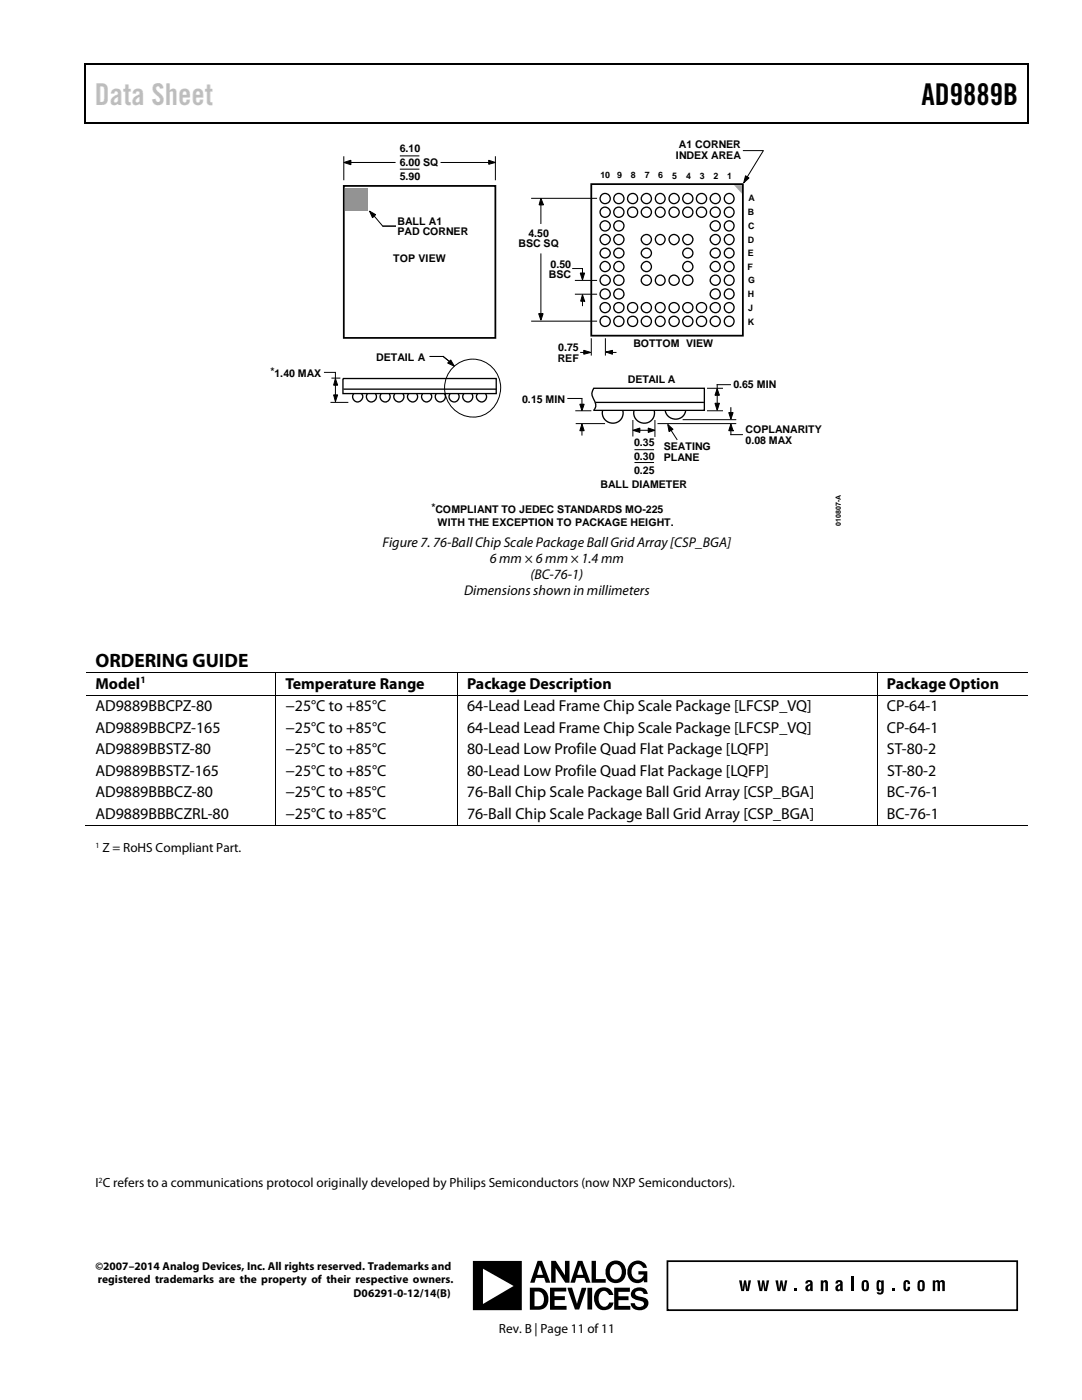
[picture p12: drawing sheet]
<svg xmlns="http://www.w3.org/2000/svg" width="216mm" height="279mm" viewBox="0 0 216 279" stroke-linecap="round" stroke-linejoin="round" font-family="sans-serif">
<path d="M16.9 12.7h.2v1h-.2zM205.1 12.7h.2v1h-.2zM205.1 12.7h.2v.3h-.2zM82.3 24.4h.2v.3h-.2zM205.1 24.4h.2v.3h-.2z" fill="#000"/>
<path d="M16.9 12.8h188.2M17 13.7v11M205.2 13.7v11M205.1 24.5h-188.2" fill="none" stroke="#000" stroke-width=".25"/>
<g fill="none" stroke="#000" stroke-width=".26">
<circle cx="71.4" cy="79.2" r="1.02"/>
<circle cx="74.1" cy="79.2" r="1.02"/>
<circle cx="76.8" cy="79.2" r="1.01"/>
<circle cx="79.6" cy="79.2" r="1.01"/>
<circle cx="82.3" cy="79.2" r="1"/>
<circle cx="85.1" cy="79.2" r="1.02"/>
<circle cx="87.9" cy="79.2" r="1.02"/>
<circle cx="90.6" cy="79.2" r="1.01"/>
<circle cx="93.3" cy="79.2" r="1.01"/>
<circle cx="96.1" cy="79.2" r="1"/>
</g>
<path d="M118 36.7h30.2v30.3h-30.2z" fill="none" stroke="#000" stroke-width=".35"/>
<path d="M148.2 30.1h4.2M152.3 30.1l-3.5 5.8" fill="none" stroke="#000" stroke-width=".2"/>
<path d="M148.8 35.1l.7 .4-1.1 1z" fill="#000" stroke="#000" stroke-width=".2"/>
<path d="M146.5 36.9h1.6v1.8z" fill="#aaa"/>
<path d="M68.4 75.5h30.6v3h-30.6zM68.5 77.7h30.5z" fill="#fff"/>
<g fill="none" stroke="#000" stroke-width=".26">
<path d="M68.4 75.5h30.6v3h-30.6zM68.5 77.7h30.5"/>
<circle cx="120.7" cy="39.6" r="1.02"/>
<circle cx="123.5" cy="39.6" r="1.02"/>
<circle cx="126.2" cy="39.6" r="1.01"/>
<circle cx="129" cy="39.6" r="1"/>
<circle cx="131.7" cy="39.6" r=".99"/>
<circle cx="134.5" cy="39.6" r="1.02"/>
<circle cx="137.2" cy="39.6" r="1.02"/>
<circle cx="140" cy="39.6" r="1.01"/>
<circle cx="142.7" cy="39.6" r="1"/>
<circle cx="145.5" cy="39.6" r=".99"/>
<circle cx="120.7" cy="55.9" r="1.02"/>
<circle cx="120.8" cy="42.3" r="1.02"/>
<circle cx="120.8" cy="45.1" r="1.02"/>
<circle cx="120.8" cy="47.8" r="1.02"/>
<circle cx="120.8" cy="58.7" r="1.02"/>
<circle cx="120.8" cy="53.2" r="1.02"/>
<circle cx="120.8" cy="50.5" r="1"/>
<circle cx="123.5" cy="55.9" r="1.02"/>
<circle cx="123.5" cy="42.3" r="1.02"/>
<circle cx="123.5" cy="45.1" r="1.02"/>
<circle cx="123.5" cy="47.8" r="1.02"/>
<circle cx="123.5" cy="58.7" r="1.02"/>
<circle cx="123.5" cy="53.2" r="1.02"/>
<circle cx="123.5" cy="50.5" r="1"/>
<circle cx="126.2" cy="42.4" r="1.01"/>
<circle cx="129" cy="42.4" r="1.01"/>
<circle cx="129" cy="47.8" r="1"/>
<circle cx="129" cy="55.9" r="1"/>
<circle cx="129" cy="53.2" r="1"/>
<circle cx="129" cy="50.5" r=".98"/>
<circle cx="131.7" cy="42.4" r=".99"/>
<circle cx="131.7" cy="55.9" r=".99"/>
<circle cx="131.7" cy="47.8" r=".99"/>
<circle cx="134.5" cy="55.9" r="1.02"/>
<circle cx="134.5" cy="47.8" r="1.02"/>
<circle cx="134.5" cy="42.3" r="1.02"/>
<circle cx="137.2" cy="55.9" r="1.02"/>
<circle cx="137.2" cy="47.8" r="1.02"/>
<circle cx="137.2" cy="42.3" r="1.02"/>
<circle cx="137.2" cy="53.2" r="1.02"/>
<circle cx="137.3" cy="50.5" r="1"/>
<circle cx="140" cy="42.3" r="1.02"/>
<circle cx="142.7" cy="45.1" r="1"/>
<circle cx="142.7" cy="42.4" r="1"/>
<circle cx="142.7" cy="47.8" r="1"/>
<circle cx="142.7" cy="55.9" r="1"/>
<circle cx="142.7" cy="58.7" r=".99"/>
<circle cx="142.7" cy="53.2" r=".99"/>
<circle cx="142.7" cy="50.5" r=".98"/>
<circle cx="145.5" cy="45.1" r=".99"/>
<circle cx="145.5" cy="42.4" r=".99"/>
<circle cx="145.5" cy="58.7" r=".99"/>
<circle cx="145.5" cy="55.9" r=".99"/>
<circle cx="145.5" cy="47.8" r=".99"/>
<circle cx="145.5" cy="53.2" r=".98"/>
<circle cx="145.5" cy="50.5" r=".97"/>
<circle cx="120.8" cy="64.1" r="1.02"/>
<circle cx="120.8" cy="61.4" r="1.02"/>
<circle cx="123.5" cy="64.1" r="1.02"/>
<circle cx="123.5" cy="61.4" r="1.02"/>
<circle cx="126.2" cy="64.1" r="1.01"/>
<circle cx="126.2" cy="61.4" r="1.01"/>
<circle cx="129" cy="64.1" r="1.01"/>
<circle cx="129" cy="61.4" r="1"/>
<circle cx="131.7" cy="64.1" r=".99"/>
<circle cx="131.7" cy="61.4" r=".99"/>
<circle cx="134.5" cy="64.1" r="1.02"/>
<circle cx="134.5" cy="61.4" r="1.02"/>
<circle cx="137.2" cy="64.1" r="1.02"/>
<circle cx="137.2" cy="61.4" r="1.02"/>
<circle cx="140" cy="64.1" r="1.02"/>
<circle cx="140" cy="61.4" r="1.01"/>
<circle cx="142.7" cy="64.1" r="1"/>
<circle cx="142.7" cy="61.4" r="1"/>
<circle cx="145.5" cy="64.1" r=".99"/>
<circle cx="145.5" cy="61.4" r=".99"/>
<circle cx="122.3" cy="82.4" r="2.06"/>
<circle cx="128.5" cy="82.4" r="2.06"/>
<circle cx="134.8" cy="81.6" r="2.06"/>
</g>
<g fill="none" stroke="#000" stroke-width=".2">
<path d="M68.6 31.3v4.6M69.3 32.4h9.5M79.9 31.1h3.7M79.9 33.8h3.7M88 32.4h9.5M98.8 31.3v4.6M74.5 42.9l1.9 2.2h2.6M64.6 74.3h2.4M66.2 75.5h1.6M66.9 74.4v4.4M85.8 71.1h2.6l1.5 1.2M90.4 73.3a5.6 5.6 0 0 1 7.4-.4 5.6 5.6 0 0 1 1.4 7.3 5.6 5.6 0 0 1-6.4 2.8 5.6 5.6 0 0 1-4.1-5.6 5.8 5.8 0 0 1 1.7-4.1z"/>
<path d="M115.9 70.3h1.3M118 67.6v3.3M120.8 67.6v3.3M121.6 70.3h1.3M66 80.3h3.4M133.8 85.7l1.3 2"/>
</g>
<path d="M68.6 32.4l1.4-.4v.9zM97.5 32l1.3 .4-1.3 .4zM73.7 42.1l1.3 .7-.7 .7zM66.9 75.5l.5 1.4h-.8zM66.6 78.8h.8l-.5 1.3zM89.9 71.8l.8 1.3-1.4-.6zM116.5 69.9l1.4 .4-1.4 .4zM120.9 70.3l1.3-.4v.8zM133.2 84.7l1.1 1-.8 .4z" fill="#000" stroke="#000" stroke-width=".2"/>
<path d="M68.6 37.1h30.2v30.3h-30.2z" fill="none" stroke="#000" stroke-width=".35"/>
<path d="M88.4 71.1l1.5 1.2z" fill="#000"/>
<path d="M118.5 77.5h22v4.4h-22z" fill="#fff"/>
<path d="M118.5 77.5h22v4.4h-22M118.8 80.3h21.7" fill="none" stroke="#000" stroke-width=".26"/>
<g fill="none" stroke="#000" stroke-width=".2">
<path d="M106.1 39.6h12.9M107.9 39.6l.6 1.3h-.9zM107.9 40.5v4.1M107.9 50.7v12.1M114.3 53.6h1.9v1.6M114.8 56h4.2M114.8 58.7h4.2M116.2 59.6v1.4M116.2 58.8l.4 1.3h-.7zM106.1 64.1h12.9M113.3 79.5h2.8M116.1 79.6v1.6"/>
<path d="M141.2 77.5h3M145.8 76.8h-2.7v4M114.9 82h3M115 84.5h5.6M116.1 85.4v1.4M126.3 83.9v3.1M126.7 89.7h3.7M126.7 92.3h3.7M127.3 85.9h2.4M130.7 83.9v3.2M131.3 84.5h15.5M136.3 83.8h10.5"/>
<path d="M141.2 82h3M145.8 81.4v1.6M145.8 85.4v1.3h2.3M145.8 84.6l.5 1.4h-.9z"/>
</g>
<path d="M115.8 54.5h.8l-.4 1.4zM107.5 62.6h.9l-.5 1.3zM143.1 77.6l.5 1.3h-.9zM116.1 84.6l.5 1.4h-.9zM115.7 80.7h.9l-.5 1.3zM126.3 85.9l1.4-.5v.9zM129.3 85.4l1.4 .5-1.4 .4zM142.7 80.5h.9l-.5 1.4zM145.4 82.3h.9l-.5 1.4z" fill="#000" stroke="#000" stroke-width=".2"/>
<g fill="#000">
<path d="M116.2 58.8l-.3 1.3h.7zM116.2 53.6v1.6z"/>
<path d="M145.8 84.6l-.4 1.4h.9zM145.8 81.4v1.6z"/>
</g>
<path d="M107.9 39.6l.6 1.3h-.9z" fill="#000"/>
<path d="M118.4 77.6l.2 4.1a1.54 1.54 0 0 0-.1-1.9 1.91 1.91 0 0 1-.1-2.2z" fill="#fff"/>
<path d="M118.4 77.6a1.82 1.82 0 0 0 .1 2.2 1.64 1.64 0 0 1 .1 1.9" fill="none" stroke="#000" stroke-width=".26"/>
<path d="M68.9 37.5h4.5v4.5h-4.5z" fill="#919191"/>
<path d="M17.1 134.2h188M17.1 138.7h188M55.1 134.3v4.3M55.1 138.8v26M91.3 134.3v4.3M91.3 138.8v26M175.1 134.3v4.3M175.1 138.8v26M16.9 164.7h38.1M55.1 164.7h36.1M91.4 164.7h83.6M175.2 164.7h29.9" fill="none" stroke="#000" stroke-width=".2"/>
<g fill="#000">
<path d="M147.5 255.5h.5l.2 1.8 .3-1.8h.4l.3 1.8 .2-1.8h.5l-.5 2.2h-.5l-.2-1.4-.2 1.4h-.6zM151.1 255.5h.5l.2 1.8 .3-1.8h.4l.3 1.8 .2-1.8h.5l-.5 2.2h-.5l-.2-1.4-.2 1.4h-.5zM154.7 255.5h.6l.1 1.8 .3-1.8h.4l.3 1.8 .2-1.8h.5l-.4 2.2h-.5l-.3-1.4-.2 1.4h-.5zM158.5 257.2h.5v.5h-.5zM163.8 255.5h.5v.3a.48 .48 0 0 1 .4-.3 .48 .48 0 0 1 .4 .2l.1 2h-.5v-1.6l-.2-.2-.2 .2v1.6h-.5zM169.8 254.8h.5v2.9h-.5zM178.1 257.2h.5v.5h-.5zM180.4 255.6a.68 .68 0 0 1 .9-.1 .68 .68 0 0 1 .3 .8h-.5v-.4h-.3v1.4h.2l.1-.5h.5a.69 .69 0 0 1-.6 .9 .69 .69 0 0 1-.7-.8v-1zM186.1 255.5h.5v.3l.5-.3 .4 .3a.54 .54 0 0 1 .6-.3 .54 .54 0 0 1 .4 .4v1.8h-.5v-1.7l-.2-.2-.2 .2v1.7h-.5v-1.7l-.3-.2-.2 .3v1.6h-.5z"/>
<path d="M110 251.6h.9l1.8 2.9v-2.9h.9v4.4h-.8l-1.9-3v3h-.9zM118 251.6h.9v3.7h2v.7h-2.9zM115.3 251.6h.9l1.6 4.4h-.8l-.4-1h-.9h-.7l-.3 1h-.9zM107.3 251.6h.9l1.6 4.4h-.9l-.3-1h-1h-.6l-.3 1h-.9zM121.6 252a2.12 2.12 0 0 1 2.6 0 2.12 2.12 0 0 1 .6 2.5 2.09 2.09 0 0 1-2.7 1.5 2.09 2.09 0 0 1-1.2-2.9zM126 252.1a1.88 1.88 0 0 1 3.1 .9h-.8a1.17 1.17 0 0 0-1.2-.7 1.17 1.17 0 0 0-1 .9 1.37 1.37 0 0 0 .3 1.8 1.37 1.37 0 0 0 1.7 0l.3-.6h-1v-.7h1.8v2.2h-.7v-.4a1.93 1.93 0 0 1-2.3 .4 1.93 1.93 0 0 1-1-2.1l.3-1.2zM94.4 251.7h9.7v9.8h-9.7zM113.3 257h.9l.9 3.2 1-3.2h.9l-1.4 4.3h-.9zM122.6 257h3.1v.8h-2.3v.9h2v.6v.2h-2v1.1h2.4v.8h-3.2zM109.7 257h3.3v.7h-2.4v1h2.1v.8h-2v1.1h2.4v.8h-3.4zM105.7 257h1a2.24 2.24 0 0 1 2.7 2.9 1.79 1.79 0 0 1-2 1.5h-1.7zM117.2 257h1v4.3h-1zM119.2 257.4a1.93 1.93 0 0 1 3.2 1h-.8a1.05 1.05 0 0 0-1.1-.7 1.05 1.05 0 0 0-1 .9 1.7 1.7 0 0 0 1.1 2.2 1.07 1.07 0 0 0 1-.9h.8a1.92 1.92 0 0 1-1.9 1.6 1.92 1.92 0 0 1-1.9-1.6 2.55 2.55 0 0 1 .6-2.5zM126.3 257.3a1.74 1.74 0 0 1 2.9 .9h-.8a.91 .91 0 0 0-.8-.6 .91 .91 0 0 0-.9 .5 1.14 1.14 0 0 0 1.3 .7 1.31 1.31 0 0 1 1.4 1.2 1.31 1.31 0 0 1-1.2 1.4 1.69 1.69 0 0 1-2.4-1.3h.9a.95 .95 0 0 0 .8 .8 .95 .95 0 0 0 1-.7 1.05 1.05 0 0 0-1.2-.7 1.21 1.21 0 0 1-1.3-.7 1.21 1.21 0 0 1 .3-1.5zM115.8 252.5l-.6 1.9h1.2zM107.7 252.5l-.5 1.9h1.1zM122 252.8a1.63 1.63 0 0 0 .9 2.6 1.58 1.58 0 0 0 1.2-1.6 1.58 1.58 0 0 0-1.2-1.5l-.5 .1zM96.4 253.2v7l6.1-3.6zM106.7 257.7v3h.5a1.27 1.27 0 0 0 1.3-1.8 1.39 1.39 0 0 0-1.8-1.2z"/>
<path d="M160.8 255.7a.74 .74 0 0 1 .9-.3 .74 .74 0 0 1 .5 .7v1.6h-.5v-.3a.57 .57 0 0 1-.8 .2 .57 .57 0 0 1-.1-.8l.9-.7-.3-.3-.1 .1-.1 .3h-.5zM161.3 256.8l-.1 .4 .2 .1 .2-.1 .1-.7z"/>
<path d="M166.8 255.7a.73 .73 0 0 1 .9-.3 .73 .73 0 0 1 .4 .7l.1 1.6h-.5v-.3a.58 .58 0 0 1-.8 .2 .58 .58 0 0 1-.2-.8l1-.7-.3-.3-.1 .1-.1 .3h-.5zM167.3 256.8l-.1 .4 .2 .1 .2-.1v-.7z"/>
<path d="M172.1 255.7a.74 .74 0 0 1 .8-.2 .74 .74 0 0 1 .5 .8 1.04 1.04 0 0 1-.7 1.4l-.4-.1a2.03 2.03 0 0 1-.2-1.9zM172.5 255.9l-.1 1.3 .3 .1 .2-.1v-1.1l-.1-.2z"/>
<path d="M175 255.6a.49 .49 0 0 1 .9 .2v-.3h.4v1.6a.86 .86 0 0 1-.2 1 .86 .86 0 0 1-1.1 .1l-.1-.3 .6 .1a.41 .41 0 0 0 .4-.6 .53 .53 0 0 1-.7 .3 .53 .53 0 0 1-.3-.7zM175.5 255.9l-.1 1.1 .1 .3h.2a1.37 1.37 0 0 0-.1-1.5z"/>
<path d="M183.2 255.7a.74 .74 0 0 1 .9-.2 .74 .74 0 0 1 .4 .8 1.4 1.4 0 0 1-.3 1.3 .73 .73 0 0 1-1.1-.5zM183.6 255.9v1.3l.2 .1 .2-.1v-1.1l-.2-.3z"/>
</g>
<path d="M133.2 251.7h69.8v9.8h-69.8z" fill="none" stroke="#000" stroke-width=".35"/>
<text font-size="6" fill="#c0c0c0" x="18.9" y="21">Data Sheet</text>
<text font-size="6" x="183.9" y="21">AD9889B</text>
<text font-size="3.9" x="19" y="133.1">ORDERING GUIDE</text>
<g font-size="3.2">
<text x="19" y="137.5">Model</text>
<text x="57" y="137.5">Temperature Range</text>
<text x="93.2" y="137.5">Package Description</text>
<text x="177" y="137.5">Package Option</text>
<text x="19" y="141.9">AD9889BBCPZ-80</text>
<text x="57" y="141.9">−25°C to +85°C</text>
<text x="93.2" y="141.9">64-Lead Lead Frame Chip Scale Package [LFCSP_VQ]</text>
<text x="177" y="141.9">CP-64-1</text>
<text x="19" y="146.2">AD9889BBCPZ-165</text>
<text x="57" y="146.2">−25°C to +85°C</text>
<text x="93.2" y="146.2">64-Lead Lead Frame Chip Scale Package [LFCSP_VQ]</text>
<text x="177" y="146.2">CP-64-1</text>
<text x="19" y="150.5">AD9889BBSTZ-80</text>
<text x="19" y="154.8">AD9889BBSTZ-165</text>
<text x="56.9" y="150.5">−25°C to +85°C</text>
<text x="57" y="154.8">−25°C to +85°C</text>
<text x="93.2" y="150.5">80-Lead Low Profile Quad Flat Package [LQFP]</text>
<text x="93.2" y="154.8">80-Lead Low Profile Quad Flat Package [LQFP]</text>
<text x="177" y="150.5">ST-80-2</text>
<text x="177" y="154.8">ST-80-2</text>
<text x="19" y="159.1">AD9889BBBCZ-80</text>
<text x="56.9" y="159.1">−25°C to +85°C</text>
<text x="93.2" y="159.1">76-Ball Chip Scale Package Ball Grid Array [CSP_BGA]</text>
<text x="177" y="159.1">BC-76-1</text>
<text x="19" y="163.4">AD9889BBBCZRL-80</text>
<text x="56.9" y="163.4">−25°C to +85°C</text>
<text x="93.2" y="163.4">76-Ball Chip Scale Package Ball Grid Array [CSP_BGA]</text>
<text x="177" y="163.4">BC-76-1</text>
</g>
<g font-size="2.8">
<text x="76.3" y="109.2">Figure 7. 76-Ball Chip Scale Package Ball Grid Array [CSP_BGA]</text>
<text x="97.7" y="112.3">6 mm × 6 mm × 1.4 mm</text>
<text x="92.6" y="118.7">Dimensions shown in millimeters</text>
<text x="105.9" y="115.5">(BC-76-1)</text>
</g>
<g font-size="2.6">
<text x="20.4" y="170.1">Z = RoHS Compliant Part.</text>
<text x="19" y="237">I C refers to a communications protocol originally developed by Philips Semiconductors (now NXP Semiconductors).</text>
<text x="99.5" y="266">Rev. B | Page 11 of 11</text>
</g>
<g font-size="2.3">
<text x="19" y="253.5">©2007–2014 Analog Devices, Inc. All rights reserved. Trademarks and</text>
<text x="19.5" y="256.1">registered trademarks are the property of their respective owners.</text>
<text x="70.6" y="258.8">D06291-0-12/14(B)</text>
</g>
<g font-size="2.1">
<text x="135.5" y="29.6">A1 CORNER</text>
<text x="79.8" y="30.4">6.10</text>
<text x="79.8" y="33.2">6.00 SQ</text>
<text x="134.9" y="31.7">INDEX AREA</text>
<text x="79.8" y="36">5.90</text>
<text x="79.3" y="44.9">BALL A1</text>
<text x="79.3" y="47">PAD CORNER</text>
<text x="105.5" y="47.2">4.50</text>
<text x="78.5" y="52.4">TOP VIEW</text>
<text x="103.5" y="49.4">BSC SQ</text>
<text x="109.9" y="53.4">0.50</text>
<text x="109.5" y="55.5">BSC</text>
<text x="75.1" y="72">DETAIL A</text>
<text x="111.4" y="70.1">0.75</text>
<text x="126.4" y="69.2">BOTTOM VIEW</text>
<text x="54" y="74.8">*1.40 MAX</text>
<text x="111.3" y="72.2">REF</text>
<text x="125.3" y="76.3">DETAIL A</text>
<text x="146.3" y="77.5">0.65 MIN</text>
<text x="104.2" y="80.4">0.15 MIN</text>
<text x="126.5" y="89">0.35</text>
<text x="132.4" y="89.9">SEATING</text>
<text x="148.8" y="86.5">COPLANARITY</text>
<text x="148.8" y="88.6">0.08 MAX</text>
<text x="126.5" y="91.8">0.30</text>
<text x="126.5" y="94.6">0.25</text>
<text x="132.4" y="92">PLANE</text>
<text x="119.8" y="97.3">BALL DIAMETER</text>
<text x="86.1" y="102">*COMPLIANT TO JEDEC STANDARDS MO-225</text>
<text x="87.3" y="104.9">WITH THE EXCEPTION TO PACKAGE HEIGHT.</text>
</g>
<text font-size="1.9" x="28" y="136.4">1</text>
<g font-size="1.8">
<text x="119.8" y="35.6">10</text>
<text x="123.1" y="35.6">9</text>
<text x="125.9" y="35.6">8</text>
<text x="128.7" y="35.6">7</text>
<text x="131.3" y="35.6">6</text>
<text x="134.1" y="35.6">5</text>
<text x="136.9" y="35.7">4</text>
<text x="139.7" y="35.6">3</text>
<text x="142.4" y="35.7">2</text>
<text x="145.1" y="35.7">1</text>
<text x="149.4" y="40.2">A</text>
<text x="149.2" y="42.9">B</text>
<text x="149.3" y="45.7">C</text>
<text x="149.2" y="53.9">F</text>
<text x="149.2" y="48.4">D</text>
<text x="149.2" y="51.1">E</text>
<text x="149.2" y="59.3">H</text>
<text x="149.3" y="56.5">G</text>
<text x="149.2" y="64.8">K</text>
<text x="149.3" y="62.1">J</text>
</g>
<g font-size="1.6">
<text x="19" y="169.2">1</text>
<text x="19.7" y="236.1">2</text>
</g>
<text font-size="1.4" x="167.8" y="105" transform="rotate(-90 167.8 105)">010807-A</text>
</svg>
